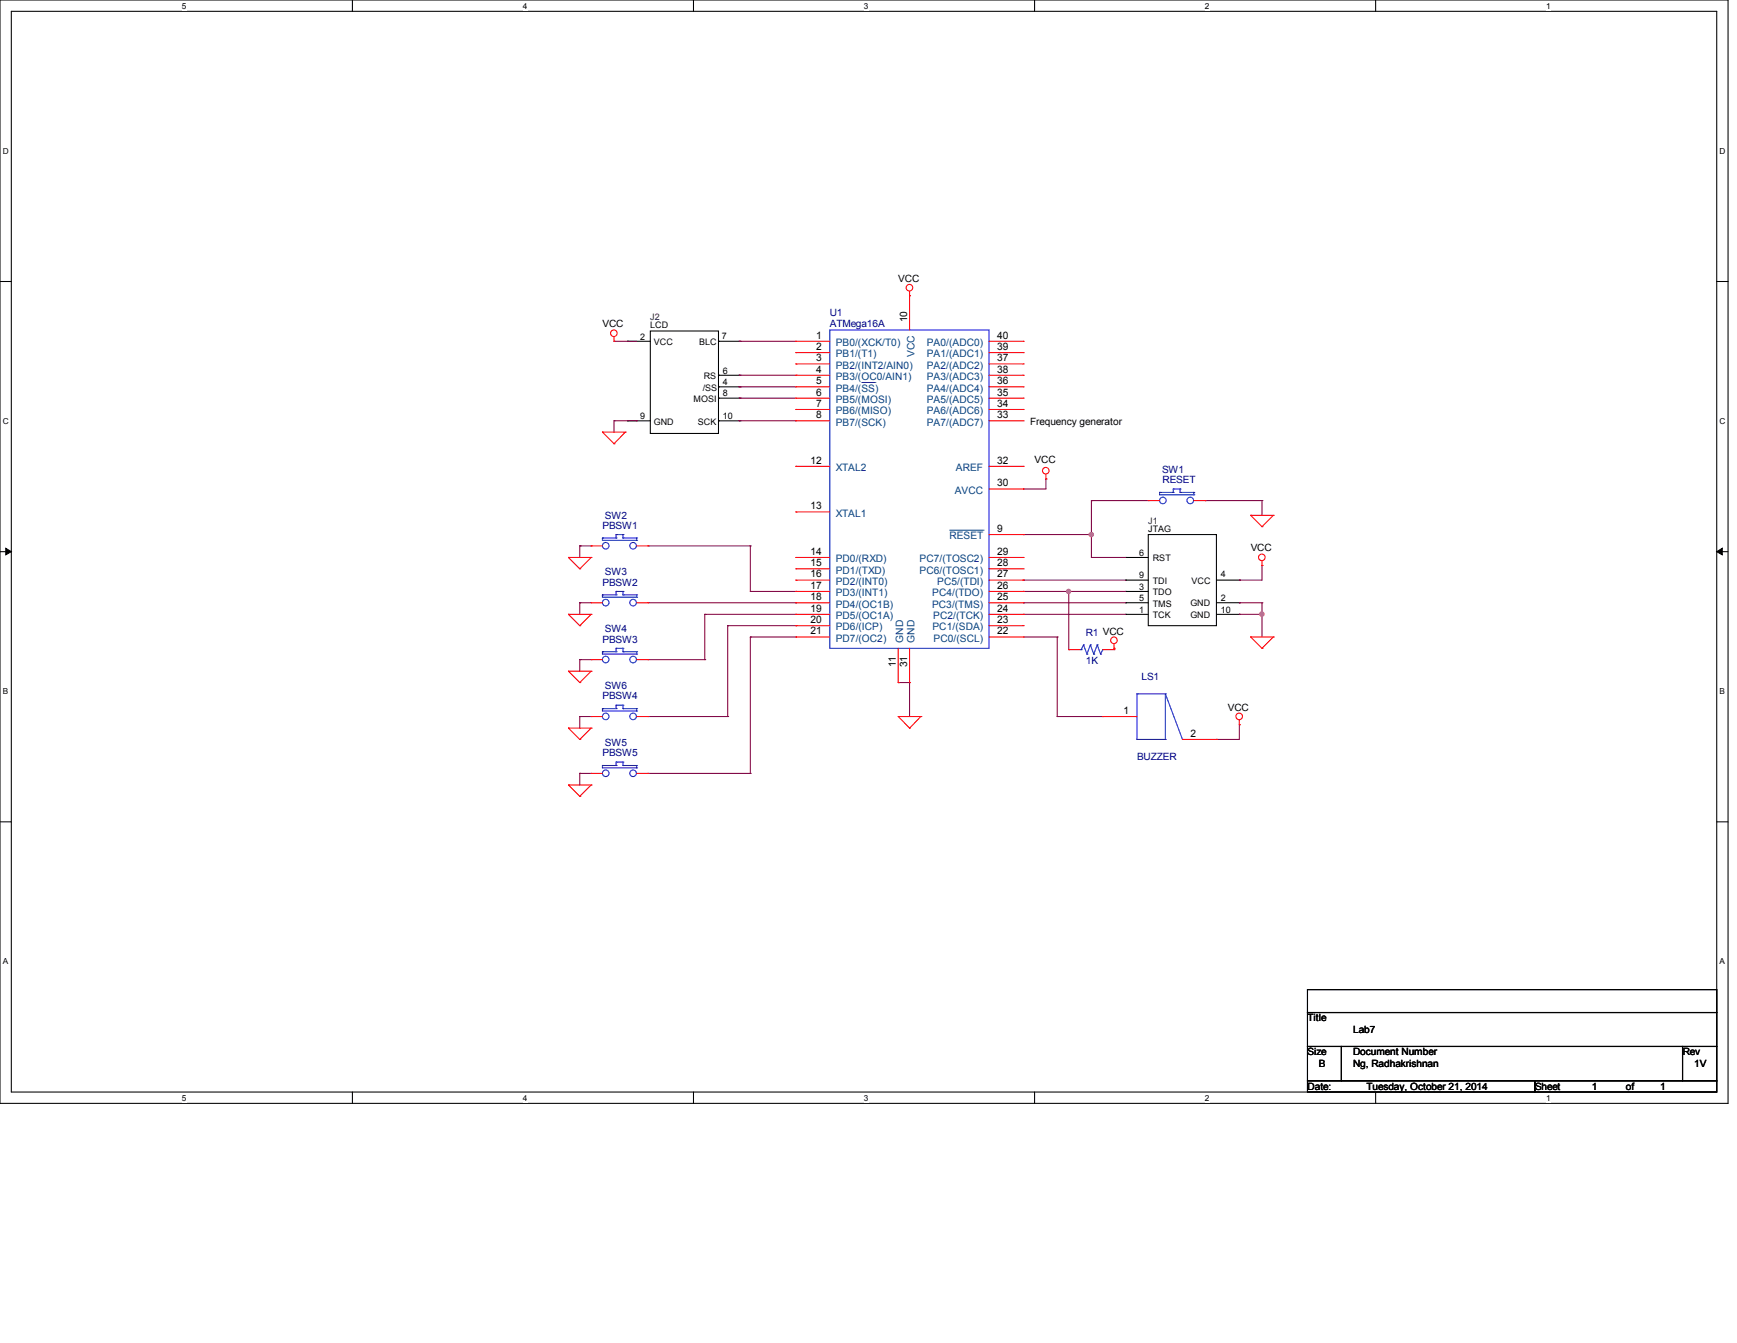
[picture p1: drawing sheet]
<svg xmlns="http://www.w3.org/2000/svg" width="279mm" height="216mm" viewBox="0 0 279 216" stroke-linecap="round" stroke-linejoin="round" font-family="sans-serif">
<path d="M0 0h278v177.4h-278zM1.8 1.8h274.3v173.8h-274.3z" fill="none" stroke="#000" stroke-width=".17"/>
<g fill="#fff">
<path d="M29.3 .2h.7v1.5h-.7z"/>
<path d="M29.3 175.8h.7v1.4h-.7z"/>
</g>
<path d="M56.7 0v1.8M56.7 175.6v1.8" fill="none" stroke="#000" stroke-width=".17"/>
<g fill="#fff">
<path d="M84.1 .2h.7v1.5h-.7z"/>
<path d="M84.1 175.8h.7v1.4h-.7z"/>
</g>
<path d="M111.5 0v1.8M111.5 175.6v1.8" fill="none" stroke="#000" stroke-width=".17"/>
<g fill="#fff">
<path d="M139 .2h.7v1.5h-.7z"/>
<path d="M139 175.8h.7v1.4h-.7z"/>
</g>
<path d="M166.4 0v1.8M166.4 175.6v1.8" fill="none" stroke="#000" stroke-width=".17"/>
<g fill="#fff">
<path d="M193.8 .2h.8v1.5h-.8z"/>
<path d="M193.8 175.8h.8v1.4h-.8z"/>
</g>
<path d="M221.3 0v1.8M221.3 175.6v1.8" fill="none" stroke="#000" stroke-width=".17"/>
<g fill="#fff">
<path d="M248.7 .2h.7v1.5h-.7z"/>
<path d="M248.7 175.8h.7v1.4h-.7z"/>
<path d="M.5 23.5h.9v1.5h-.9z"/>
<path d="M276.6 23.5h.9v1.5h-.9z"/>
<path d="M.5 67h.9v1.5h-.9z"/>
<path d="M276.6 67h.9v1.5h-.9z"/>
</g>
<path d="M0 45.3h1.8M276.1 45.3h1.9" fill="none" stroke="#000" stroke-width=".17"/>
<g fill="#fff">
<path d="M.5 110.4h.8v1.5h-.8z"/>
<path d="M276.6 110.4h.9v1.5h-.9z"/>
</g>
<path d="M0 88.7h1.8M276.1 88.7h1.9" fill="none" stroke="#000" stroke-width=".17"/>
<path d="M.9 88.1l.9 .6-.9 .5zM276.1 88.7l.9-.6v1.1z" fill="#000" stroke="#000" stroke-width=".16"/>
<g fill="#fff">
<path d="M.5 153.8h.8v1.5h-.8z"/>
<path d="M276.6 153.8h.8v1.5h-.8z"/>
</g>
<g fill="none" stroke="#000" stroke-width=".17">
<path d="M100.9 54.9h.1M100.9 54.9h3.7M104.6 53.2h11v16.5h-11zM115.6 54.9h.1M115.6 54.9h3.6M100.9 67.6h.1M100.9 67.6h3.7M115.6 60.3h.1M115.6 62.2h.1M115.6 64h.1M115.6 67.6h.1M115.6 67.6h3.6"/>
<path d="M115.6 60.3h3.6M115.6 62.2h3.6M115.6 64h3.6M181.1 89.6h.1M181.1 93.3h.1M181.1 95.1h.1M181.1 96.9h.1M181.1 98.8h.1M181.1 89.6h3.6M181.1 93.3h3.6M181.1 95.1h3.6M181.1 96.9h3.6"/>
<path d="M181.1 98.8h3.6M184.7 85.9h11v14.7h-11zM195.7 93.3h3.6M195.7 96.9h3.6M195.7 98.8h3.6M199.3 93.3h.1M199.3 96.9h.1M199.3 98.8h.1M0 132.1h1.8M276.1 132.1h1.9M210.3 159.1h65.8v3.7h-65.8zM210.3 162.8h65.8v5.4h-65.8z"/>
<path d="M210.3 168.2h5.5v5.5h-5.5zM210.3 173.7h36.6v1.9h-36.6zM215.8 168.2h54.8v5.5h-54.8zM246.9 173.7h29.2v1.9h-29.2zM270.6 168.2h5.5v5.5h-5.5z"/>
</g>
<g fill="none" stroke="#800040" stroke-width=".17">
<path d="M98.8 54.9h.1M98.8 54.9h3.6M118.9 54.9h.1M118.9 54.9h9.1M98.8 67.6h.1M98.8 67.6h3.6M98.8 67.6v1.9M102.4 67.6h.1M118.9 60.3h.1M118.9 62.2h.1M118.9 64h.1M118.9 67.6h.1"/>
<path d="M118.9 60.3h9.1M118.9 62.2h9.1M118.9 64h9.1M118.9 67.6h9.1M164.6 78.6h.1M168.2 77h.1M168.2 77v1.6h-3.6M93.3 87.8h.1M93.3 96.9h.1M93.3 96.9h1.8M93.3 87.8h1.8M93.3 87.8v1.8"/>
<path d="M93.3 96.9v1.9M104.2 96.9h23.8M104.2 87.8h16.5M113.4 98.8h.1M113.4 98.8h14.6M113.4 98.8v7.2M120.7 95.1h.1M120.7 87.8h.1M120.7 95.1h7.3M120.7 87.8v7.3M128 95.1h.1M128 98.8h.1"/>
<path d="M128 96.9h.1M164.6 95.1h.1M164.6 85.9h.1M164.6 93.3h.1M164.6 96.9h.1M164.6 98.8h.1M164.6 95.1h16.5M164.6 85.9h11M164.6 93.3h16.5M164.6 96.9h16.5M164.6 98.8h16.5M171.9 95.1h.1"/>
<path d="M171.9 95.1v9.3M175.6 80.5h.1M175.6 85.9h.1M175.6 89.6h.1M175.6 80.5v9.1M175.6 80.5h9.1M175.6 89.6h5.5M193.8 80.5h.1M193.8 80.5h9.2M199.3 93.3h.1M199.3 96.9h.1M199.3 98.8h.1"/>
<path d="M199.3 96.9h3.7M199.3 98.8h3.7M203 80.5h.1M203 90.9h.1M203 96.9h.1M203 98.8h.1M203 80.5v2.3M203 90.9v2.4h-3.7M203 96.9v5.5M93.3 106h.1M93.3 115.2h.1M93.3 106v1.9"/>
<path d="M93.3 115.2v1.9M93.3 106h1.8M93.3 115.2h1.8M104.2 106h9.2M104.2 115.2h12.9M113.4 106h.1M117.1 100.6h.1M117.1 115.2h.1M117.1 100.6v14.6M117.1 100.6h10.9M120.7 102.4h.1M120.7 102.4h7.3"/>
<path d="M120.7 102.4v21.9M128 100.6h.1M128 102.4h.1M144.5 109.7h.1M144.5 109.7h1.8M146.3 109.7h.1M146.3 109.7v5.5M164.6 102.4h5.5M170.1 102.4h.1M170.1 115.2h.1M170.1 115.2h7.3M170.1 102.4v12.8"/>
<path d="M177.4 115.2h.1M179.2 104.2h.1M179.2 104.2v.2M195.7 118.9h.1M199.3 116.5h.1M199.3 116.5v2.4h-3.6M93.3 124.3h.1M93.3 124.3v1.9M93.3 124.3h1.8M104.2 124.3h16.5M120.7 124.3h.1"/>
</g>
<g fill="#f0f" stroke="#f0f" stroke-width=".17">
<circle cx="171.9" cy="95.1" r=".34"/>
<circle cx="175.5" cy="85.9" r=".35"/>
<circle cx="203" cy="98.7" r=".35"/>
</g>
<g fill="none" stroke="#f00" stroke-width=".17">
<path d="M98.8 54.9h.1M98.8 54.1v.8M128 54.9h.1M128 56.7h.1M128 58.5h.1M128 54.9h5.5M128 56.7h5.5M128 58.5h5.5M146.3 47.5h.1M146.3 46.8v6.2M159.1 54.9h5.5M159.1 56.7h5.5"/>
<path d="M159.1 58.5h5.5M164.6 58.5h.1M164.6 56.7h.1M164.6 54.9h.1M96.9 69.5h.1M96.9 69.5h3.7M96.9 69.5l1.9 1.8M98.8 71.3h.1M100.6 69.5h.1M100.6 69.5l-1.8 1.8M128 60.3h.1M128 62.2h.1"/>
<path d="M128 64h.1M128 65.8h.1M128 67.6h.1M128 75h.1M128 60.3h5.5M128 62.2h5.5M128 64h5.5M128 65.8h5.5M128 67.6h5.5M128 75h5.5M159.1 60.3h5.5M159.1 62.2h5.5"/>
<path d="M159.1 64h5.5M159.1 65.8h5.5M159.1 67.6h5.5M159.1 75h5.5M159.1 78.6h5.5M164.6 67.6h.1M164.6 65.8h.1M164.6 64h.1M164.6 62.2h.1M164.6 60.3h.1M164.6 78.6h.1M164.6 75h.1"/>
<path d="M168.2 77h.1M168.2 76.2v.8M91.4 89.6h.1M91.4 98.8h.1M91.4 89.6h3.7M91.4 89.6l1.9 1.8M91.4 98.8h3.7M91.4 98.8l1.9 1.8M93.3 91.4h.1M95.1 89.6h.1M95.1 98.8h.1M95.1 96.9h.1"/>
<path d="M95.1 87.8h.1M95.1 89.6l-1.8 1.8M95.1 98.8l-1.8 1.8M95.1 96.9h1.8M95.1 87.8h1.8M102.4 96.9h1.8M102.4 87.8h1.8M104.2 96.9h.1M104.2 87.8h.1M128 82.3h.1M128 89.6h.1M128 91.4h.1"/>
<path d="M128 93.3h.1M128 95.1h.1M128 96.9h.1M128 98.8h.1M128 89.6h5.5M128 98.8h5.5M128 96.9h5.5M128 82.3h5.5M128 91.4h5.5M128 93.3h5.5M128 95.1h5.5M159.1 89.6h5.5"/>
<path d="M159.1 98.8h5.5M159.1 96.9h5.5M159.1 85.9h5.5M159.1 91.4h5.5M159.1 93.3h5.5M159.1 95.1h5.5M164.6 85.9h.1M164.6 98.8h.1M164.6 96.9h.1M164.6 95.1h.1M164.6 93.3h.1M164.6 91.4h.1"/>
<path d="M164.6 89.6h.1M184.7 80.5h.1M184.7 80.5h1.8M192 80.5h1.8M193.8 80.5h.1M201.2 82.8h.1M201.2 82.8h3.6M201.2 82.8l1.8 1.9M203 84.7h.1M203 90.9h.1M203 90.2v.7M204.8 82.8h.1"/>
<path d="M204.8 82.8l-1.8 1.9M91.4 117.1h.1M91.4 107.9h.1M91.4 117.1h3.7M91.4 117.1l1.9 1.8M91.4 107.9h3.7M91.4 107.9l1.9 1.8M93.3 118.9h.1M93.3 109.7h.1M93.3 100.6h.1M95.1 117.1h.1M95.1 107.9h.1"/>
<path d="M95.1 115.2h.1M95.1 106h.1M95.1 115.2h1.8M95.1 117.1l-1.8 1.8M95.1 107.9l-1.8 1.8M95.1 106h1.8M102.4 115.2h1.8M102.4 106h1.8M104.2 115.2h.1M104.2 106h.1M128 100.6h.1M128 102.4h.1"/>
<path d="M128 102.4h5.5M128 100.6h5.5M144.5 115.2h.1M144.5 109.7h.1M144.5 115.2h3.6M144.5 115.2l1.8 1.9M144.5 104.2v5.5M146.3 117.1h.1M146.3 109.7h.1M146.3 104.2v5.5M148.1 115.2h.1M148.1 115.2l-1.8 1.9"/>
<path d="M159.1 102.4h5.5M159.1 100.6h5.5M164.6 102.4h.1M164.6 100.6h.1M171.9 104.4h.1M171.9 104.4h1.8M177.4 115.2h.1M177.4 115.2h5.5M177.4 104.4h1.8M179.2 104.2h.1M179.2 104.4h.1M179.2 103.5v.7"/>
<path d="M190.2 118.9h5.5M195.7 118.9h.1M199.3 116.5h.1M199.3 115.7v.8M201.2 102.4h.1M201.2 102.4h3.6M201.2 102.4l1.8 1.8M203 104.2h.1M204.8 102.4h.1M204.8 102.4l-1.8 1.8M91.4 126.2h.1M91.4 126.2h3.7"/>
<path d="M91.4 126.2l1.9 1.8M93.3 128h.1M95.1 126.2h.1M95.1 124.3h.1M95.1 126.2l-1.8 1.8M95.1 124.3h1.8M102.4 124.3h1.8M104.2 124.3h.1"/>
<circle cx="98.7" cy="53.6" r=".53"/>
<circle cx="146.3" cy="46.2" r=".53"/>
<circle cx="168.2" cy="75.7" r=".53"/>
<circle cx="203" cy="89.6" r=".53"/>
<circle cx="179.2" cy="102.9" r=".53"/>
<circle cx="199.3" cy="115.2" r=".53"/>
</g>
<g fill="none" stroke="#00f" stroke-width=".17">
<path d="M133.5 53h25.6v51.2h-25.6zM186.5 79.2h.1M186.5 79.2v.3h5.5M186.5 79.2h2.2M188.7 78.6h.1M188.7 79.2h.1M188.7 78.6h1.1M188.7 78.6v.6M189.8 79.2h.1M189.8 78.6h.1M189.8 79.2h2.2M189.8 78.6v.6"/>
<path d="M192 79.5h.1M192 79.2h.1M192 79.2v.3M96.9 95.6h.1M96.9 86.5h.1M96.9 86.5v.4h5.5M96.9 95.6v.4h5.5M96.9 95.6h2.2M96.9 86.5h2.2M99.1 95.1h.1M99.1 95.6h.1M99.1 85.9h.1"/>
<path d="M99.1 86.5h.1M99.1 85.9v.6M99.1 95.1v.5M99.1 95.1h1.1M99.1 85.9h1.1M100.2 95.6h.1M100.2 95.1h.1M100.2 86.5h.1M100.2 85.9h.1M100.2 85.9v.6M100.2 95.1v.5M100.2 95.6h2.2"/>
<path d="M100.2 86.5h2.2M102.4 96h.1M102.4 95.6h.1M102.4 86.9h.1M102.4 86.5h.1M102.4 86.5v.4M102.4 95.6v.4M96.9 113.9h.1M96.9 104.8h.1M96.9 113.9v.4h5.5M96.9 113.9h2.2M96.9 104.8v.4h5.5"/>
<path d="M96.9 104.8h2.2M99.1 113.4h.1M99.1 113.9h.1M99.1 104.2h.1M99.1 104.8h.1M99.1 113.4h1.1M99.1 104.2v.6M99.1 113.4v.5M99.1 104.2h1.1M100.2 113.9h.1M100.2 113.4h.1M100.2 104.8h.1"/>
<path d="M100.2 104.2h.1M100.2 113.9h2.2M100.2 104.2v.6M100.2 113.4v.5M100.2 104.8h2.2M102.4 114.3h.1M102.4 113.9h.1M102.4 105.2h.1M102.4 104.8h.1M102.4 104.8v.4M102.4 113.9v.4M173.7 104.4h.2"/>
<path d="M173.9 104.4h.1M174.3 103.7h.1M174.3 103.7l-.4 .7M174.3 103.7l.5 1.5M174.8 105.2h.1M175.4 103.7h.1M175.4 103.7l-.6 1.5M175.4 103.7l.5 1.5M175.9 105.2h.1M176.5 103.7h.1M176.5 103.7l-.6 1.5M176.5 103.7l.5 1.5"/>
<path d="M177 105.2h.1M177.4 104.4h.1M177.4 104.4l-.4 .8M182.9 118.9h.1M182.9 111.5h.1M182.9 111.5v7.4M182.9 118.9h4.6M182.9 111.5h4.6M187.5 118.9h.1M187.5 111.5h.1M187.5 111.5v7.4M187.5 111.5l2.7 7.4"/>
<path d="M190.2 118.9h.1M96.9 123.1h.1M96.9 123.1v.3h5.5M96.9 123.1h2.2M99.1 122.5h.1M99.1 123.1h.1M99.1 122.5v.6M99.1 122.5h1.1M100.2 123.1h.1M100.2 122.5h.1M100.2 122.5v.6M100.2 123.1h2.2"/>
<path d="M102.4 123.4h.1M102.4 123.1h.1M102.4 123.1v.3"/>
<circle cx="97.4" cy="96.9" r=".53"/>
<circle cx="97.4" cy="87.7" r=".53"/>
<circle cx="101.8" cy="96.9" r=".53"/>
<circle cx="101.8" cy="87.7" r=".53"/>
<circle cx="187" cy="80.5" r=".53"/>
<circle cx="191.5" cy="80.5" r=".53"/>
<circle cx="97.4" cy="115.2" r=".53"/>
<circle cx="97.4" cy="106" r=".53"/>
<circle cx="101.8" cy="106" r=".53"/>
<circle cx="101.8" cy="115.2" r=".53"/>
<circle cx="97.4" cy="124.3" r=".53"/>
<circle cx="101.8" cy="124.3" r=".53"/>
</g>
<path d="M138.6 61.5h2.2M140.8 61.5h.1M152.7 85.2h5.5M158.2 85.2h.1" fill="none" stroke="#004080" stroke-width=".16"/>
<g font-size="1.7">
<text x="131.3" y="54.4">1</text>
<text x="131.3" y="56.3">2</text>
<text x="131.3" y="58.1">3</text>
<text x="131.3" y="59.9">4</text>
<text x="160.4" y="58.1">37</text>
<text x="160.4" y="59.9">38</text>
<text x="160.4" y="56.3">39</text>
<text x="160.4" y="54.4">40</text>
<text x="131.3" y="61.8">5</text>
<text x="131.3" y="63.6">6</text>
<text x="131.3" y="65.4">7</text>
<text x="160.4" y="65.4">34</text>
<text x="160.4" y="63.6">35</text>
<text x="160.4" y="61.8">36</text>
<text x="131.3" y="67.2">8</text>
<text x="160.4" y="67.2">33</text>
<text x="130.4" y="74.5">12</text>
<text x="160.4" y="74.5">32</text>
<text x="130.4" y="81.9">13</text>
<text x="160.4" y="78.2">30</text>
<text x="130.4" y="89.2">14</text>
<text x="160.4" y="85.5">9</text>
<text x="160.4" y="89.2">29</text>
<text x="130.4" y="91">15</text>
<text x="130.4" y="92.8">16</text>
<text x="130.4" y="94.7">17</text>
<text x="160.4" y="94.7">26</text>
<text x="160.4" y="92.8">27</text>
<text x="160.4" y="91">28</text>
<text x="130.4" y="96.5">18</text>
<text x="130.4" y="98.3">19</text>
<text x="130.4" y="100.2">20</text>
<text x="130.4" y="102">21</text>
<text x="160.4" y="102">22</text>
<text x="160.4" y="100.2">23</text>
<text x="160.4" y="98.3">24</text>
<text x="160.4" y="96.5">25</text>
<text x="180.7" y="114.8">1</text>
<text x="191.5" y="118.4">2</text>
</g>
<g font-size="1.7" fill="#004080">
<text x="134.4" y="55.6">PB0/(XCK/T0)</text>
<text x="134.4" y="57.4">PB1/(T1)</text>
<text x="134.4" y="59.3">PB2/(INT2/AIN0)</text>
<text x="149.1" y="59.3">PA2/(ADC2)</text>
<text x="149.1" y="57.4">PA1/(ADC1)</text>
<text x="149.1" y="55.6">PA0/(ADC0)</text>
<text x="134.4" y="61.1">PB3/(OC0/AIN1)</text>
<text x="134.4" y="62.9">PB4/(SS)</text>
<text x="134.4" y="64.8">PB5/(MOSI)</text>
<text x="149.1" y="64.8">PA5/(ADC5)</text>
<text x="149.1" y="62.9">PA4/(ADC4)</text>
<text x="149.1" y="61.1">PA3/(ADC3)</text>
<text x="134.4" y="66.6">PB6/(MISO)</text>
<text x="134.4" y="68.4">PB7/(SCK)</text>
<text x="149.1" y="68.4">PA7/(ADC7)</text>
<text x="149.1" y="66.6">PA6/(ADC6)</text>
<text x="134.4" y="75.7">XTAL2</text>
<text x="153.8" y="75.7">AREF</text>
<text x="134.4" y="83.1">XTAL1</text>
<text x="153.6" y="79.4">AVCC</text>
<text x="152.7" y="86.7">RESET</text>
<text x="134.4" y="90.4">PD0/(RXD)</text>
<text x="134.4" y="92.2">PD1/(TXD)</text>
<text x="134.4" y="94">PD2/(INT0)</text>
<text x="134.4" y="95.8">PD3/(INT1)</text>
<text x="147.9" y="92.2">PC6/(TOSC1)</text>
<text x="147.9" y="90.4">PC7/(TOSC2)</text>
<text x="150" y="95.8">PC4/(TDO)</text>
<text x="150.8" y="94">PC5/(TDI)</text>
<text x="134.4" y="97.7">PD4/(OC1B)</text>
<text x="134.4" y="99.5">PD5/(OC1A)</text>
<text x="134.4" y="101.3">PD6/(ICP)</text>
<text x="149.9" y="97.7">PC3/(TMS)</text>
<text x="150" y="101.3">PC1/(SDA)</text>
<text x="150.1" y="99.5">PC2/(TCK)</text>
<text x="134.4" y="103.2">PD7/(OC2)</text>
<text x="150.2" y="103.2">PC0/(SCL)</text>
</g>
<g font-size="1.6">
<text x="144.5" y="45.3">VCC</text>
<text x="96.9" y="52.6">VCC</text>
<text x="145.9" y="51.8" transform="rotate(-90 145.9 51.8)">10</text>
<text x="165.7" y="68.4">Frequency generator</text>
<text x="166.4" y="74.4">VCC</text>
<text x="201.2" y="88.6">VCC</text>
<text x="144.1" y="107.3" transform="rotate(-90 144.1 107.3)">11</text>
<text x="145.9" y="107.3" transform="rotate(-90 145.9 107.3)">31</text>
<text x="197.5" y="114.3">VCC</text>
<text x="210.3" y="164.2">Title</text>
<text x="217.7" y="166">Lab7</text>
<text x="210.3" y="169.7">Size</text>
<text x="212.2" y="171.5">B</text>
<text x="217.7" y="169.7">Document Number</text>
<text x="217.7" y="171.5">Ng, Radhakrishnan</text>
<text x="270.7" y="169.7">Rev</text>
<text x="272.5" y="171.5">1V</text>
<text x="210.3" y="175.2">Date:</text>
<text x="219.8" y="175.2">Tuesday, October 21, 2014</text>
<text x="246.9" y="175.2">Sheet</text>
<text x="256.1" y="175.2">1</text>
<text x="261.5" y="175.2">of</text>
<text x="267" y="175.2">1</text>
</g>
<g font-size="1.6" fill="#000080">
<text x="133.5" y="50.8">U1</text>
<text x="133.5" y="52.6">ATMega16A</text>
<text x="186.9" y="76">SW1</text>
<text x="187" y="77.7">RESET</text>
<text x="97.3" y="83.4">SW2</text>
<text x="96.9" y="85">PBSW1</text>
<text x="96.9" y="94.1">PBSW2</text>
<text x="97.3" y="92.5">SW3</text>
<text x="97.3" y="101.6">SW4</text>
<text x="96.9" y="103.3">PBSW3</text>
<text x="174.6" y="102.2">R1 VCC</text>
<text x="174.6" y="106.8">1K</text>
<text x="96.9" y="112.4">PBSW4</text>
<text x="97.3" y="110.8">SW6</text>
<text x="183.6" y="109.3">LS1</text>
<text x="97.3" y="119.9">SW5</text>
<text x="96.9" y="121.6">PBSW5</text>
<text x="182.9" y="122.1">BUZZER</text>
</g>
<g font-size="1.6" fill="#004080">
<text x="147.1" y="57.4" transform="rotate(-90 147.1 57.4)">VCC</text>
<text x="145.3" y="103.3" transform="rotate(-90 145.3 103.3)">GND</text>
<text x="147.1" y="103.3" transform="rotate(-90 147.1 103.3)">GND</text>
</g>
<g font-size="1.4" fill="#400040">
<text x="104.6" y="51.4">J2</text>
<text x="184.7" y="84.2">J1</text>
</g>
<g font-size="1.4">
<text x="104.6" y="52.7">LCD</text>
<text x="103" y="54.7">2</text>
<text x="105.2" y="55.5">VCC</text>
<text x="112.5" y="55.5">BLC</text>
<text x="116.1" y="54.6">7</text>
<text x="111.5" y="64.6">MOSI</text>
<text x="113" y="62.8">/SS</text>
<text x="113.2" y="61">RS</text>
<text x="116.3" y="60.1">6</text>
<text x="116.3" y="61.9">4</text>
<text x="116.3" y="63.7">8</text>
<text x="103" y="67.4">9</text>
<text x="105.2" y="68.3">GND</text>
<text x="112.3" y="68.3">SCK</text>
<text x="116.3" y="67.4">10</text>
<text x="183.2" y="89.3">6</text>
<text x="184.7" y="85.5">JTAG</text>
<text x="183.2" y="93">9</text>
<text x="183.2" y="94.8">3</text>
<text x="185.4" y="90.2">RST</text>
<text x="185.4" y="93.9">TDI</text>
<text x="185.4" y="95.7">TDO</text>
<text x="191.6" y="93.9">VCC</text>
<text x="196.4" y="92.8">4</text>
<text x="183.2" y="96.6">5</text>
<text x="183.2" y="98.5">1</text>
<text x="185.4" y="97.5">TMS</text>
<text x="185.4" y="99.4">TCK</text>
<text x="191.5" y="97.4">GND</text>
<text x="191.5" y="99.4">GND</text>
<text x="196.4" y="96.6">2</text>
<text x="196.4" y="98.5">10</text>
</g>
<g font-size="1.3">
<text x="29.2" y="1.4">5</text>
<text x="84.1" y="1.4">4</text>
<text x="139" y="1.4">3</text>
<text x="193.8" y="1.4">2</text>
<text x="248.7" y="1.4">1</text>
<text x=".5" y="24.7">D</text>
<text x="276.6" y="24.7">D</text>
<text x=".5" y="68.2">C</text>
<text x="276.6" y="68.2">C</text>
<text x=".5" y="111.6">B</text>
<text x="276.6" y="111.6">B</text>
<text x=".5" y="155">A</text>
<text x="276.6" y="155">A</text>
<text x="29.2" y="177">5</text>
<text x="84.1" y="177">4</text>
<text x="139" y="177">3</text>
<text x="193.8" y="177">2</text>
<text x="248.7" y="177">1</text>
</g>
</svg>
